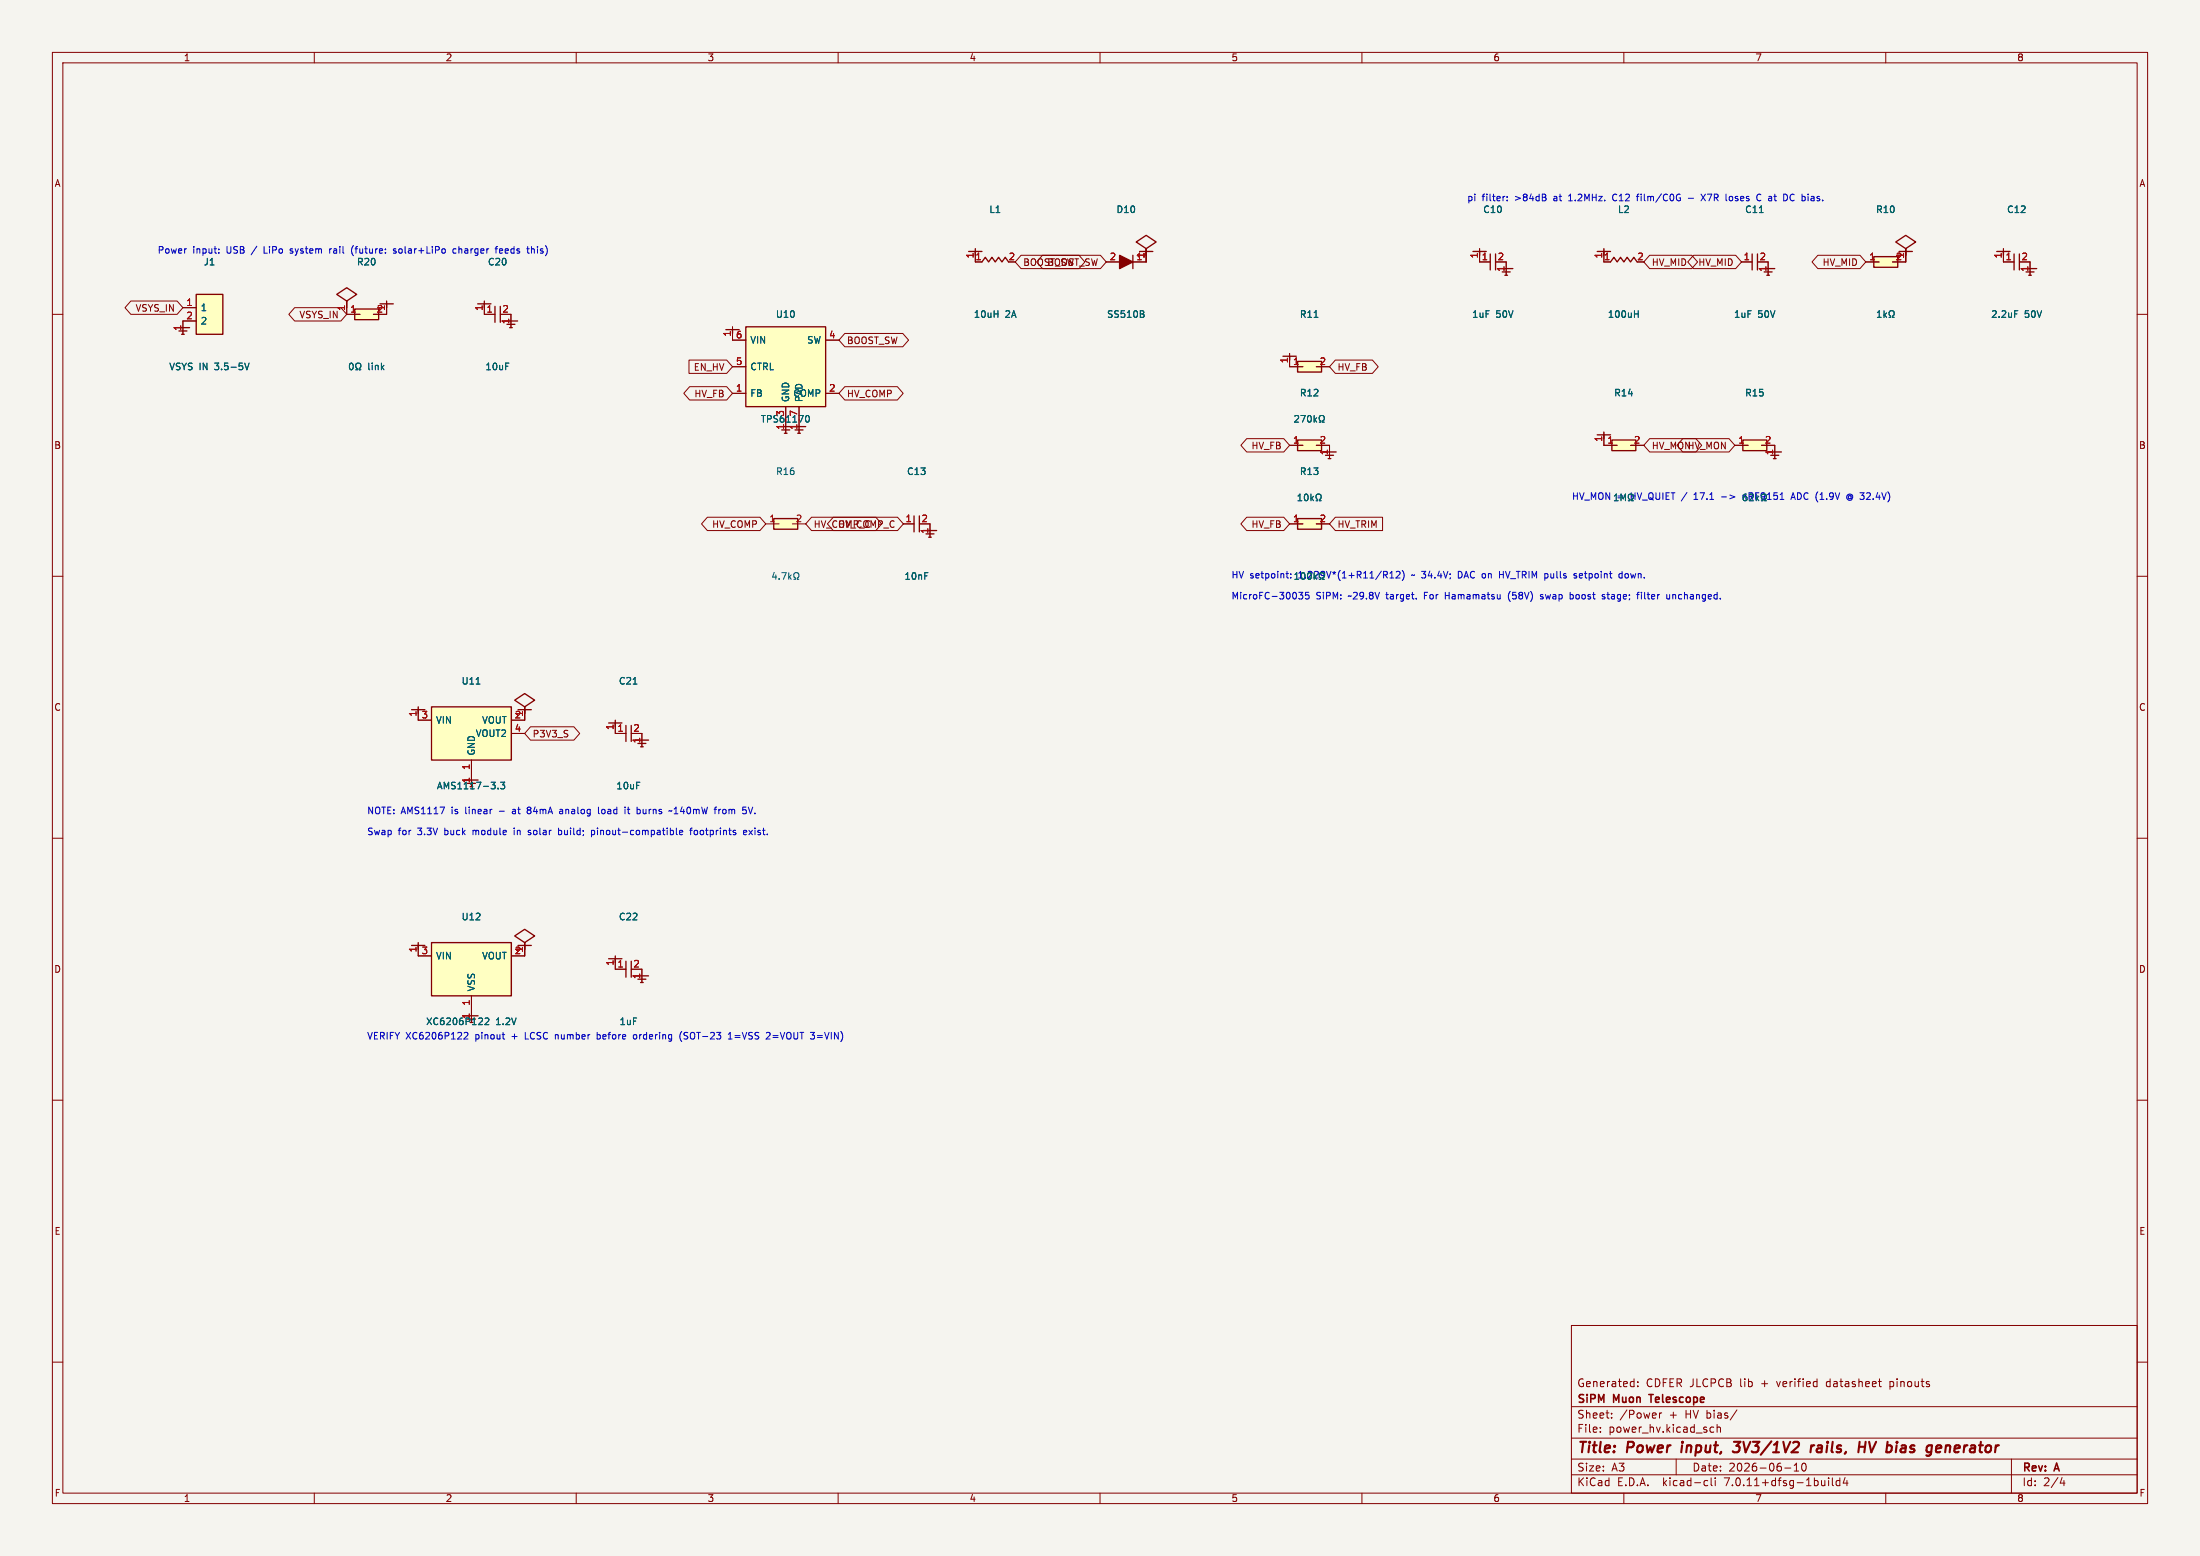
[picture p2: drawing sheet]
<svg xmlns="http://www.w3.org/2000/svg" width="420mm" height="297mm" viewBox="0 0 420 297" stroke-linecap="round" stroke-linejoin="round" font-family="sans-serif">
<path d="M0 0h420v297h-420z" fill="#f5f4ef" stroke="#f5f4ef" stroke-width=".19"/>
<g fill="none" stroke="#840000" stroke-width=".19">
<path d="M10 10h400v277h-400zM12 12h396v273h-396zM60 10v2M110 10v2M160 10v2M210 10v2M260 10v2M310 10v2M360 10v2M10 60h2M25 57.5h8.8l1.1 1.2-1.1 1.3h-8.8l-1.1-1.3zM34.9 58.7h2.6"/>
<path d="M56.2 58.7h8.9l1.1 1.3-1.1 1.3h-8.9l-1.1-1.3zM66.2 60h2.5M66.2 57.5v2.5M73.8 57.5v2.5h-2.5M92.5 57.5v2.5h2M95.5 60h2v2.5M186.2 47.5v2.5h1.3M194.9 48.7h11.1l1.1 1.3-1.1 1.3h-11.1l-1.1-1.3zM199 48.7h11.1l1.1 1.3-1.1 1.3h-11.1l-1.1-1.3zM211.2 50h2.5M218.8 47.5v2.5h-2.5M282.5 47.5v2.5h2"/>
<path d="M285.5 50h2v2.5M306.2 47.5v2.5h1.3M314.9 48.7h8.1l1.1 1.3-1.1 1.3h-8.1l-1.1-1.3zM323.3 48.7h8l1.2 1.3-1.2 1.3h-8l-1.1-1.3zM332.5 50h2M335.5 50h2v2.5M347 48.7h8.1l1.1 1.3-1.1 1.3h-8.1l-1.1-1.3zM356.2 50h2.5M363.8 47.5v2.5h-2.5M382.5 47.5v2.5h2M385.5 50h2v2.5M408 60h2"/>
<path d="M37.5 61.3h-2.6v2.5M131.5 68.7h7.2l1.1 1.3-1.1 1.3h-7.2zM131.6 73.8h7.1l1.1 1.3-1.1 1.3h-7.1l-1.1-1.3zM139.8 70h2.6M139.8 62.4v2.5h2.6M139.8 75.1h2.6M150 77.6v5.1M152.5 77.6v5.1M157.6 75.1h2.6M157.6 64.9h2.6M161.3 73.8h10l1.1 1.3-1.1 1.3h-10l-1.1-1.3zM161.3 63.6h11l1.2 1.3-1.2 1.3h-11l-1.1-1.3z"/>
<path d="M246.2 67.5v2.5h2.5M251.3 70h2.5M254.9 68.7h7.1l1.1 1.3-1.1 1.3h-7.1l-1.1-1.3zM135 98.7h10.1l1.1 1.3-1.1 1.3h-10.1l-1.1-1.3zM154.9 98.7h12.3l1.1 1.3-1.1 1.3h-12.3l-1.1-1.3zM159.1 98.7h12.2l1.2 1.3-1.2 1.3h-12.2l-1.1-1.3zM238 83.7h7.1l1.1 1.3-1.1 1.3h-7.1l-1.1-1.3zM238 98.7h7.1l1.1 1.3-1.1 1.3h-7.1l-1.1-1.3zM246.2 85h2.5M251.3 85h2.5v2.5M254.9 98.7h9v2.6h-9l-1.1-1.3zM306.2 82.5v2.5h2.5"/>
<path d="M311.3 85h2.5M314.9 83.7h8.9l1.1 1.3-1.1 1.3h-8.9l-1.1-1.3zM321.2 83.7h8.9l1.1 1.3-1.1 1.3h-8.9l-1.1-1.3zM331.2 85h2.5M336.3 85h2.5v2.5M10 110h2M146.2 100h2.5M151.3 100h2.5M172.5 100h2M175.5 100h2v2.5M246.2 100h2.5M251.3 100h2.5"/>
<path d="M408 110h2M79.8 134.9v2.6h2.6M97.6 140h2.6M100.2 134.9v2.6h-2.6M101.3 138.7h8.3l1.1 1.3-1.1 1.3h-8.3l-1.1-1.3zM117.5 137.5v2.5h2M120.5 140h2v2.5M10 160h2M90 145.1v5.1M408 160h2M79.8 179.9v2.6h2.6M100.2 179.9v2.6h-2.6"/>
<path d="M90 190.1v5.1M117.5 182.5v2.5h2M120.5 185h2v2.5M10 210h2M408 210h2M10 260h2M300 253h108v32h-108zM408 260h2M300 278.5h108M300 274.5h108M300 268.5h108M305.5 273.2v.2"/>
<path d="M305.5 272.5v.1M307.7 270.5v.2M307.7 269.8v.1M312.7 264.5v.2M312.7 263.8v.1M316.8 269.7v1M317.2 269.7l-.3 .1-.1 .2M320 278.5v3M326.6 273.3h.6M326.6 272.5h.6M327.8 272.5l.2-.1 .4 .1v.9M327.8 271.9v1.5"/>
<path d="M331.6 269.1l-1.3 1.9M342.5 279.7l.4-.4v1.5M344.2 279.4l.1-.1a.8 .8 0 0 1 .5 .7 .8 .8 0 0 1-.5 .8 1 1 0 0 1-.1-1.4zM358.6 263.7h.6M359 264.7h.2M360.8 263.7v1.5M360.8 264.6l.1 .1M360.9 263.7l-.1 .1M384 278.5v6.5M60 285v2M110 285v2M160 285v2"/>
<path d="M210 285v2M260 285v2M300 281.5h108M310 285v2M325.6 282.6l.4 .1M326 283.5l-.4 .1M326.7 282.1v1.3l.2 .2M327.4 282.1v.1M327.4 282.6v1M340.7 280.2h1.2M342.5 280.8h.9M349.1 282.1v.1"/>
<path d="M349.1 282.6v1M349.8 282.1v1.3l.2 .2M351.2 282.7l-.4-.1-.3 .3 .2 .6h.5M351.2 282.1v1.5M352.2 282l-.3 1.1h.9M352.6 282.6v1M360 285v2M393.7 282l-.4 1.1h.9M394 282.6v1"/>
</g>
<path d="M321.1 275.9l-.1 1.3M330.8 277l.3 .2h.5l.3-.2M331 275.2h1.3l-.8 .8 .5 .1M345.8 275.9l-.2 1.3M346.4 275.9l-.4 .1-.3 .3M347.6 275.9l-.6 .1M347.6 276.4h-.5a.4 .4 0 0 0-.3 .4 .4 .4 0 0 0 .3 .4h.4M354.9 276.2h1.1M356.2 275.2l-.3 2M356.8 275.2l.4 2 1-2M371.5 275.9l-.2 1.3M372.1 275.9l-.6 .2" fill="none" stroke="#840000" stroke-width=".4"/>
<path d="M314.8 266.2h.8" fill="none" stroke="#840000" stroke-width=".3"/>
<g fill="none" stroke="#840000" stroke-width=".25">
<path d="M37.5 56.2h5v7.6h-5zM66.2 57.5l1.9-1.3-1.9-1.3-1.9 1.3 1.9 1.3v1.2M67.7 59h4.6v2h-4.6zM72.5 58h2.6M73.8 58v.7M91.2 58h2.5M94.5 58.5v3M95.5 58.5v3M184.9 48h2.6M186.2 48v.7M187.5 50l.6-.9 .6 .9 .7-.9 .6 .9 .6-.9 .7 .9 .6-.9 .6 .9M216.3 48.7v2.6"/>
<path d="M217.5 48h2.6M218.8 47.5l1.9-1.3-1.9-1.3-1.9 1.3 1.9 1.3v1.2v-.7M281.2 48h2.5M284.5 48.5v3M285.5 48.5v3M286.3 51.3h2.5M286.8 51.9h1.5M287.3 52.5h.5M304.9 48h2.6M306.2 48v.7M307.5 50l.6-.9 .6 .9 .7-.9 .6 .9 .6-.9 .7 .9 .6-.9 .6 .9M334.5 48.5v3"/>
<path d="M335.5 48.5v3M336.3 51.3h2.5M336.8 51.9h1.5M337.3 52.5h.5M357.7 49h4.6v2h-4.6zM362.5 48h2.6M363.8 47.5l1.9-1.3-1.9-1.3-1.9 1.3 1.9 1.3v1.2v-.7M381.2 48h2.5M384.5 48.5v3M385.5 48.5v3M386.3 51.3h2.5M386.8 51.9h1.5"/>
<path d="M387.3 52.5h.5M33.6 62.5h2.6M34.2 63.2h1.5M34.7 63.8h.5M96.3 61.3h2.5M96.8 61.9h1.5M97.3 62.5h.5M138.6 62.9h2.5M139.8 62.9v.8M142.4 62.4h15.2v15.2h-15.2zM244.9 68h2.6M246.2 68v.7"/>
<path d="M247.7 69h4.6v2h-4.6zM147.7 99h4.6v2h-4.6zM149.2 82.1h1.6M149.7 82.7h.6M151.8 82.1h1.5M152.3 82.7h.5M174.5 98.5v3M175.5 98.5v3M247.7 99h4.6v2h-4.6zM247.7 84h4.6v2h-4.6zM252.5 86.3h2.6M253 86.9h1.6"/>
<path d="M253.6 87.5h.5M304.9 83h2.6M306.2 83v.7M307.7 84h4.6v2h-4.6zM332.7 84h4.6v2h-4.6zM337.5 86.3h2.6M338 86.9h1.6M338.6 87.5h.5M176.3 101.3h2.5M176.8 101.9h1.5M177.3 102.5h.5M78.6 135.5h2.5"/>
<path d="M79.8 135.5v.7M82.4 134.9h15.2v10.2h-15.2zM98.9 135.5h2.5M100.2 134.9l1.9-1.3-1.9-1.2-1.9 1.2 1.9 1.3v1.3v-.7M116.2 138h2.5M119.5 138.5v3M120.5 138.5v3M88.7 148.9h2.6M121.3 141.3h2.5M121.8 141.9h1.5M122.3 142.5h.5M82.4 179.9h15.2v10.2h-15.2z"/>
<path d="M100.2 179.9l1.9-1.3-1.9-1.2-1.9 1.2 1.9 1.3v1.3v-.7M78.6 180.5h2.5M79.8 180.5v.7M88.7 193.9h2.6M98.9 180.5h2.5M116.2 183h2.5M119.5 183.5v3M120.5 183.5v3M121.3 186.3h2.5M121.8 186.9h1.5M122.3 187.5h.5"/>
</g>
<g fill="#ffffc2" stroke="#ffffc2" stroke-width=".19">
<path d="M332.7 84h4.6v2h-4.6z"/>
<path d="M307.7 84h4.6v2h-4.6z"/>
<path d="M357.7 49h4.6v2h-4.6z"/>
<path d="M82.4 179.9h15.2v10.2h-15.2z"/>
<path d="M247.7 99h4.6v2h-4.6z"/>
<path d="M247.7 84h4.6v2h-4.6z"/>
<path d="M247.7 69h4.6v2h-4.6z"/>
<path d="M37.5 56.2h5v7.6h-5z"/>
<path d="M147.7 99h4.6v2h-4.6z"/>
<path d="M82.4 134.9h15.2v10.2h-15.2z"/>
<path d="M142.4 62.4h15.2v15.2h-15.2z"/>
<path d="M67.7 59h4.6v2h-4.6z"/>
</g>
<g fill="none" stroke="#006464" stroke-width=".19">
<path d="M218.1 59.9l.3 .3v.3l-.2 .1M218.2 59.4l.2 .2-.2 .3M312 59.9h.8M312.8 59.3v1.3M335.9 40.6h.7M358.4 59.7l.4-.4v1.3M359.7 59.3v1.3M360.2 59.7l-.5 .5M384.6 59.3h.6M46.7 69.3l.4 1.3 .5-1.3M66.8 69.4l.2-.1a.68 .68 0 0 1 .4 .6 .68 .68 0 0 1-.4 .7l-.3-.5zM67.9 70.6h.3v-.3a.54 .54 0 0 1-.3-.7 .54 .54 0 0 1 .8-.2l.2 .6-.3 .3v.3h.3"/>
<path d="M154 79.4l.1-.1a.68 .68 0 0 1 .4 .6 .68 .68 0 0 1-.4 .7l-.1-.1M247.2 79.4l.5-.1 .2 .4-.8 .9h.8M248.3 79.3h.9l-.6 1.3M249.7 79.4l.2-.1a.68 .68 0 0 1 .4 .6 .68 .68 0 0 1-.4 .7l-.3-.5zM250.9 60.6h.7M250.9 79.3v1.3M251.4 79.7l-.5 .5M358.4 60.6h.7M359.8 60.1l.4 .5M360.6 60.6h.3v-.3a.54 .54 0 0 1-.2-.7 .54 .54 0 0 1 .7-.2l.2 .6-.3 .3v.3h.3M247.8 95.6h.7M247.8 94.7l.4-.4v1.3"/>
<path d="M249.2 94.4l.1-.1a.68 .68 0 0 1 .4 .6 .68 .68 0 0 1-.4 .7 .84 .84 0 0 1-.1-1.2zM250.3 94.3v1.3M250.4 95.1l.4 .5M250.8 94.7l-.5 .5M251 80.1l.4 .5M251.2 95.6h.3v-.3a.54 .54 0 0 1-.2-.7 .54 .54 0 0 1 .7-.2l.2 .6-.3 .3v.3h.3M251.8 80.6h.3v-.3a.54 .54 0 0 1-.2-.7 .54 .54 0 0 1 .7-.2l.2 .6-.3 .3v.3h.3M309.9 95.2l.4-.9v1.3M310.8 95.6h.3M311 94.4l-.2 .3 .2 .6M333.2 94.3l-.3 .3-.1 .7 .1 .2 .4 .1M333.3 94.8l-.4 .1-.1 .1"/>
<path d="M147.8 109.2l-.3 1h.8M148.1 109.7v.9M148.8 110.5v.1M149.2 109.3h.9l-.6 1.3M150.6 109.3v1.3M150.7 110.1l.4 .5M151.1 109.7l-.5 .5M151.5 110.6h.3v-.3a.54 .54 0 0 1-.2-.7 .54 .54 0 0 1 .7-.2l.2 .6-.3 .3v.3h.3M247.2 110.6h.7M247.6 109.3l-.4 .4M90.9 130.6h.7M120.9 130.6h.7"/>
<path d="M95.1 150.5v.1M95.6 149.3h.8l-.5 .5 .4 .1v.6l-.2 .1-.5-.1M92.6 194.4l.5-.1 .2 .4-.8 .9h.8"/>
</g>
<path d="M213.7 48.7l2.6 1.3-2.6 1.3z" fill="#840000" stroke="#840000" stroke-width=".25"/>
<path d="M186.5 49.6h.7M186.5 48.7l.3-.4v1.3M306.5 49.6h.7M306.5 48.7l.3-.4v1.3" fill="none" stroke="#a90000" stroke-width=".19"/>
<g fill="none" stroke="#0000c2" stroke-width=".19">
<path d="M287.2 37.5h.1M287.7 38.2v.1M287.7 37.5v.2M294.9 37.7l.3 .2-.1 .3-.2 .1M295 37.1l.1 .2-.1 .3M299.5 38.3h.7M299.6 37.4h-.1M308.1 37.1l-.2 .5 .2 .7M312.4 37.5h.5M312.9 37.1l-.3 .1v1.1M320.6 37.8h.2l-.1 .5M322.3 37.8h1"/>
<path d="M324.7 37.1l.9 1.2M325.6 37.1l-.9 1.2M330.5 37.5h-.3l-.1 .2 .1 .5 .3 .1M335.6 37.1l.6 .1M336.2 38.2l-.6 .1M342.1 37.1a.68 .68 0 0 0-.4 .6 .68 .68 0 0 0 .4 .6M41.8 48.2v.1M41.8 47.5v.2M55.4 48.3h.1M55.6 47.5l-.2 .2 .2 .2M62.9 47.5v.8M63.3 47.5l-.4 .2"/>
<path d="M67.5 46.9a1.46 1.46 0 0 0 0 1.9M75.6 47.5h-.3l-.2 .2 .1 .1 .4 .2v.3h-.5M87.1 47.5h-.4l-.2 .2 .1 .6h.5M94.5 47.5h.5M95 47.1l-.3 .1v1.1M95.8 47.5l-.4 .2v.6h.4M96 47.8l-.6 .1M101.5 47.6l.3-.1 .2 .2M101.5 47.1v1.2M300.4 94.1v1.2M300.4 94.7h.7M301.1 94.1v1.2"/>
<path d="M301.6 94.1l.4 1.2 .4-1.2M302.5 95.5h1M303.8 95.3v-1.2l.4 .9 .4-.9v1.2M305.2 94.2l.3-.1a.43 .43 0 0 1 .5 .4v.4a.42 .42 0 0 1-.4 .4 .42 .42 0 0 1-.4-.4zM307.3 94.1v1.2l-.7-1.2v1.2M323.4 95.3h.7M323.5 94.4h-.1M328.6 94.8h1M332.8 94.5v.8M333.1 94.5l-.3 .1M341.9 95.3l.4-1.2 .4 1.2M342 95h.6"/>
<path d="M352.6 94.7a.59 .59 0 0 1 .5-.4 .59 .59 0 0 1 .6 .4M352.6 95.1a.6 .6 0 0 0 1 .2M353.4 94.7a.3 .3 0 0 0-.5 0 .3 .3 0 0 0 0 .4 .3 .3 0 0 0 .5 0M353.4 94.6v.5M353.7 95l-.2 .1h-.1M245.5 109.5h.5M245.7 110.1l.3 .2M246.4 110.2v.1M246.4 109.5v.2M247.9 113.1h.8l-.4 .4 .3 .2v.5l-.1 .1-.6-.1M249.9 113.1h-.6l-.1 .6 .2-.2 .4 .1 .1 .2v.4l-.2 .1-.5-.1M265.3 110.3h.8"/>
<path d="M265.3 109.4l.4-.3v1.2M266.5 109.2l.5-.1 .3 .3-.8 .9h.8M267.7 108.9a1.46 1.46 0 0 1 0 1.9M275.9 113.1v1.2M275.9 113.7h.7M278.7 109.1h-.3v1.2h.3M286.3 109.7h.7M288.3 112.9a1.46 1.46 0 0 0 0 1.9M294.5 113.5h-.3l-.1 .2 .5 .4M294.6 114.1l-.2 .2h-.3M299.7 113.5h.4l.3 .2-.2 .6h-.5M301 109.5h-.3l-.2 .2v.1l.5 .2v.3h-.5"/>
<path d="M305.9 113.7l.5 .4-.2 .2h-.3M306.3 113.5h-.3l-.1 .2M306.8 113.5h.4M309.7 109.5h-.4l-.2 .2 .1 .6h.5M309.7 109.1v1.2M312.4 113.5h.5M312.9 113.1l-.3 .1v1.1M313.4 113.1v.1M313.4 113.5v.8M318.2 114.1l.2 .2 .3-.1M318.7 113.5v.8M319.3 113.5v.8"/>
<path d="M319.7 113.5l-.4 .1M98 154.5h-.1M98 154.8l-.2 .2 .2 .3M98.2 158.1v.1M98.2 158.5v.8M100.8 159.3h.4M100.9 154.6l-.3 .2v.3l.2 .2h.3M100.9 154.6h.2M101.1 154.1h-.2l-.3 .2 .3 .3M101.2 158.5l-.4 .2 .1 .1 .3 .1M106.6 158.5h.4l.2 .1M106.6 158.1v1.2"/>
<path d="M106.9 154.5h.5M107.2 159.2l-.2 .1h-.4M107.4 154.8h-.4l-.2 .2 .2 .3h.4M112.9 158.5h.4l.2 .2-.1 .6h-.5M112.9 158.5v1.3M114.2 154.1v1l.2 .2M115 154.5l-.1 .2 .1 .6M119.3 154.1v.1M119.8 154.5h.4M119.9 154.1v1l.3 .2M122.2 154.6v.6M128.3 154.7l-.1 .1"/>
<path d="M128.7 155.3h.7M128.7 154.4l.4-.3v1.2M129.1 158.1v1l.2 .2M129.7 158.9l.6-.1v-.3h-.4l-.2 .2 .1 .6h.5M131.7 158.5h.4M132.1 158.1l-.3 .1v1.1M132.8 158.5l-.3 .2v.4l.3 .2M137.6 154.5h-.3M141.9 158.9l.6-.1v-.3h-.4l-.2 .2 .1 .6h.5M142.9 154.1l.4 1.2 .4-1.2M143 158.5l.6 .8M143.6 158.5l-.6 .8"/>
<path d="M88.6 197.2l.5-.1 .2 .3-.8 .9h.8M95.9 197.5h.4M96.2 198.3h.1M114 198.3h.4M114 197.1v1.2M114.4 197.5h-.4M121.4 197.5h-.3l-.2 .2 .1 .5 .1 .1h.3M130.2 196.9a1.46 1.46 0 0 0 0 1.9M139 198.3h.8M139 197.4l.4-.3v1.2M146.5 197.1h.4l.1 .3-.8 .9h.8M156 197.7h1"/>
<path d="M156 198h1"/>
</g>
<g font-size="2.8" fill="#840000">
<text x="301" y="277.9">Title:</text>
<text x="310.6" y="277.9">Power</text>
<text x="321.8" y="277.9">input,</text>
<text x="332.6" y="277.9">3V3/1V2</text>
<text x="348.1" y="277.9">rails,</text>
<text x="358" y="277.9">HV bias</text>
<text x="372.7" y="277.9">generator</text>
</g>
<g font-size="2.1" fill="#840000">
<text x="301" y="268.2">SiPM</text>
<text x="301" y="265">Generated:</text>
<text x="308.1" y="268.2">Muon</text>
<text x="314.2" y="265">CDFER JLCPCB</text>
<text x="315.6" y="268.2">Telescope</text>
<text x="332.3" y="265">lib</text>
<text x="336.5" y="265">+</text>
<text x="339.6" y="265">verified</text>
<text x="349.2" y="265">datasheet</text>
<text x="361.4" y="265">pinouts</text>
<text x="301" y="273.7">File:</text>
<text x="301" y="271">Sheet:</text>
<text x="307.1" y="273.7">power_hv.kicad_sch</text>
<text x="309.2" y="271">/Power</text>
<text x="318.7" y="271">+</text>
<text x="321.9" y="271">HV bias/</text>
<text x="301" y="281.1">Size:</text>
<text x="307.6" y="281.1">A3</text>
<text x="323" y="281.1">Date:</text>
<text x="330" y="281.1">2026-06-10</text>
<text x="386" y="281.3">Rev:</text>
<text x="392.4" y="281.3">A</text>
<text x="301" y="283.9">KiCad</text>
<text x="308.7" y="283.9">E.D.A.</text>
<text x="317.6" y="283.9">kicad-cli</text>
<text x="329.5" y="283.9">7.0.11+dfsg-1build4</text>
<text x="386" y="283.9">Id:</text>
<text x="390.1" y="283.9">2/4</text>
</g>
<g font-size="1.8" fill="#840000">
<text x="35" y="11.9">1</text>
<text x="85" y="11.9">2</text>
<text x="135" y="11.9">3</text>
<text x="185" y="11.9">4</text>
<text x="235" y="11.9">5</text>
<text x="285" y="11.9">6</text>
<text x="335" y="11.9">7</text>
<text x="385" y="11.9">8</text>
<text x="10.3" y="35.9">A</text>
<text x="408.3" y="35.9">A</text>
<text x="195.2" y="51">BOOST_SW</text>
<text x="199.8" y="51">BOOST_SW</text>
<text x="315.2" y="51">HV_MID</text>
<text x="324.1" y="51">HV_MID</text>
<text x="347.8" y="51">HV_MID</text>
<text x="25.8" y="59.7">VSYS_IN</text>
<text x="57.1" y="61">VSYS_IN</text>
<text x="161.6" y="65.9">BOOST_SW</text>
<text x="132.3" y="71">EN_HV</text>
<text x="255.2" y="71">HV_FB</text>
<text x="132.5" y="76">HV_FB</text>
<text x="161.6" y="76">HV_COMP</text>
<text x="10.3" y="85.9">B</text>
<text x="238.8" y="86">HV_FB</text>
<text x="315.2" y="86">HV_MONHV_MON</text>
<text x="408.2" y="85.9">B</text>
<text x="135.8" y="101">HV_COMP</text>
<text x="155.2" y="101">HV_COMP_C</text>
<text x="159.9" y="101">HV_COMP_C</text>
<text x="238.8" y="101">HV_FB</text>
<text x="255.2" y="101">HV_TRIM</text>
<text x="10.3" y="135.9">C</text>
<text x="408.2" y="135.9">C</text>
<text x="101.6" y="141">P3V3_S</text>
<text x="10.3" y="185.9">D</text>
<text x="408.2" y="185.9">D</text>
<text x="10.3" y="235.9">E</text>
<text x="408.3" y="235.9">E</text>
<text x="10.3" y="285.9">F</text>
<text x="35" y="286.9">1</text>
<text x="85" y="286.9">2</text>
<text x="135" y="286.9">3</text>
<text x="185" y="286.9">4</text>
<text x="235" y="286.9">5</text>
<text x="285" y="286.9">6</text>
<text x="335" y="286.9">7</text>
<text x="385" y="286.9">8</text>
<text x="408.3" y="285.9">F</text>
</g>
<g font-size="1.8" fill="#006464">
<text x="188.8" y="40.9">L1</text>
<text x="213.1" y="40.9">D10</text>
<text x="283.1" y="40.9">C10</text>
<text x="308.8" y="40.9">L2</text>
<text x="333.1" y="40.9">C11</text>
<text x="358.1" y="40.9">R10</text>
<text x="383.1" y="40.9">C12</text>
<text x="38.8" y="50.9">J1</text>
<text x="68.1" y="50.9">R20</text>
<text x="93.1" y="50.9">C20</text>
<text x="38.2" y="59.6">1</text>
<text x="38.2" y="62.1">2</text>
<text x="143.1" y="65.8">VIN</text>
<text x="148" y="60.9">U10</text>
<text x="154" y="65.8">SW</text>
<text x="185.8" y="60.9">10uH</text>
<text x="191.9" y="60.9">2A</text>
<text x="211.2" y="60.9">SS510B</text>
<text x="248.1" y="60.9">R11</text>
<text x="280.9" y="60.9">1uF</text>
<text x="285.6" y="60.9">50V</text>
<text x="306.8" y="60.9">100uH</text>
<text x="330.9" y="60.9">1uF</text>
<text x="335.6" y="60.9">50V</text>
<text x="380" y="60.9">2.2uF</text>
<text x="386.5" y="60.9">50V</text>
<text x="32.2" y="70.9">VSYS IN</text>
<text x="41.1" y="70.9">3.5-5V</text>
<text x="70.2" y="70.9">link</text>
<text x="92.6" y="70.9">10uF</text>
<text x="143.1" y="70.9">CTRL</text>
<text x="143.1" y="75.9">FB</text>
<text x="150.9" y="76.9" transform="rotate(-90 150.9 76.9)">GND</text>
<text x="151.3" y="75.9">COMP</text>
<text x="153.4" y="76.9" transform="rotate(-90 153.4 76.9)">PAD</text>
<text x="248.1" y="75.9">R12</text>
<text x="308.1" y="75.9">R14</text>
<text x="333.1" y="75.9">R15</text>
<text x="145.2" y="80.9">TPS61170</text>
<text x="148.1" y="90.9">R16</text>
<text x="173.1" y="90.9">C13</text>
<text x="248.1" y="90.9">R13</text>
<text x="308.7" y="95.6">=</text>
<text x="311.4" y="95.6">HV_QUIET /</text>
<text x="333.6" y="95.6">nRF9151</text>
<text x="172.6" y="110.9">10nF</text>
<text x="248" y="110.6">1.229V*(1+R11/R12)</text>
<text x="88" y="130.9">U11</text>
<text x="118.1" y="130.9">C21</text>
<text x="83.1" y="138.3">VIN</text>
<text x="90.7" y="140.9">VOUT2</text>
<text x="91.9" y="138.3">VOUT</text>
<text x="89.7" y="149.6" transform="rotate(-90 89.7 149.6)">1</text>
<text x="90.9" y="144.3" transform="rotate(-90 90.9 144.3)">GND</text>
<text x="83.3" y="150.9">AMS1117-3.3</text>
<text x="117.6" y="150.9">10uF</text>
<text x="88" y="175.9">U12</text>
<text x="118.1" y="175.9">C22</text>
<text x="83.1" y="183.3">VIN</text>
<text x="91.9" y="183.3">VOUT</text>
<text x="90.9" y="189.3" transform="rotate(-90 90.9 189.3)">VSS</text>
<text x="81.3" y="195.9">XC6206P122</text>
<text x="94.6" y="195.9">1.2V</text>
<text x="118.2" y="195.9">1uF</text>
</g>
<g font-size="1.8" fill="#0000c2">
<text x="280" y="38.6">pi</text>
<text x="282.9" y="38.6">filter:</text>
<text x="289.3" y="38.6">&gt;84dB</text>
<text x="296.9" y="38.6">at</text>
<text x="299.9" y="38.6">1.2MHz.</text>
<text x="308.5" y="38.6">C12</text>
<text x="313.4" y="38.6">film/C0G</text>
<text x="326.1" y="38.6">X7R</text>
<text x="330.9" y="38.6">loses</text>
<text x="337.1" y="38.6">C at</text>
<text x="342.6" y="38.6">DC bias.</text>
<text x="30" y="48.6">Power</text>
<text x="36.8" y="48.6">input:</text>
<text x="43.3" y="48.6">USB</text>
<text x="48.3" y="48.6">/</text>
<text x="50.8" y="48.6">LiPo</text>
<text x="56.1" y="48.6">system</text>
<text x="63.8" y="48.6">rail</text>
<text x="68.1" y="48.6">(future:</text>
<text x="76.4" y="48.6">solar+LiPo</text>
<text x="88" y="48.6">charger</text>
<text x="96.3" y="48.6">feeds</text>
<text x="102.6" y="48.6">this)</text>
<text x="323.9" y="95.6">17.1</text>
<text x="329.3" y="95.6">-&gt;</text>
<text x="343.1" y="95.6">ADC (1.9V</text>
<text x="354" y="95.6">@ 32.4V)</text>
<text x="235" y="110.6">HV setpoint:</text>
<text x="269.8" y="110.6">~ 34.4V;</text>
<text x="279" y="110.6">DAC on</text>
<text x="287.3" y="110.6">HV_TRIM pulls</text>
<text x="302" y="110.6">setpoint</text>
<text x="310.8" y="110.6">down.</text>
<text x="235" y="114.6">MicroFC-30035</text>
<text x="251.2" y="114.6">SiPM:</text>
<text x="257.5" y="114.6">~29.8V</text>
<text x="264.9" y="114.6">target.</text>
<text x="272.3" y="114.6">For</text>
<text x="276.5" y="114.6">Hamamatsu</text>
<text x="288.8" y="114.6">(58V)</text>
<text x="295.1" y="114.6">swap</text>
<text x="301" y="114.6">boost</text>
<text x="307.3" y="114.6">stage;</text>
<text x="314.3" y="114.6">filter</text>
<text x="320" y="114.6">unchanged.</text>
<text x="70" y="155.6">NOTE: AMS1117</text>
<text x="86.3" y="155.6">is</text>
<text x="89.1" y="155.6">linear</text>
<text x="95.7" y="155.6">-</text>
<text x="98.5" y="155.6">at</text>
<text x="101.5" y="155.6">84mA</text>
<text x="107.9" y="155.6">analog</text>
<text x="115.5" y="155.6">load</text>
<text x="120.8" y="155.6">it</text>
<text x="123.3" y="155.6">burns</text>
<text x="129.7" y="155.6">~140mW</text>
<text x="138.5" y="155.6">from</text>
<text x="144.1" y="155.6">5V.</text>
<text x="70" y="159.6">Swap</text>
<text x="76" y="159.6">for</text>
<text x="79.8" y="159.6">3.3V</text>
<text x="85.1" y="159.6">buck</text>
<text x="90.7" y="159.6">module</text>
<text x="98.8" y="159.6">in</text>
<text x="101.7" y="159.6">solar</text>
<text x="107.6" y="159.6">build;</text>
<text x="114.1" y="159.6">pinout-compatible</text>
<text x="133.3" y="159.6">footprints</text>
<text x="143.6" y="159.6">exist.</text>
<text x="70" y="198.6">VERIFY XC6206P122</text>
<text x="90.8" y="198.6">pinout</text>
<text x="97.9" y="198.6">+</text>
<text x="100.7" y="198.6">LCSC number</text>
<text x="114.8" y="198.6">before</text>
<text x="122" y="198.6">ordering</text>
<text x="131" y="198.6">(SOT-23</text>
<text x="140.5" y="198.6">1=VSS</text>
<text x="148" y="198.6">2=VOUT</text>
<text x="156.7" y="198.6">3=VIN)</text>
</g>
<g font-size="1.8" fill="#a90000">
<text x="185.9" y="49.4" transform="rotate(-90 185.9 49.4)">1</text>
<text x="192.5" y="49.7">2</text>
<text x="211.8" y="49.7">2</text>
<text x="216.8" y="49.7">1</text>
<text x="218.6" y="49.4" transform="rotate(-90 218.6 49.4)">1</text>
<text x="282.2" y="49.4" transform="rotate(-90 282.2 49.4)">1</text>
<text x="282.8" y="49.7">1</text>
<text x="285.8" y="49.7">2</text>
<text x="287.3" y="52" transform="rotate(-90 287.3 52)">1</text>
<text x="305.9" y="49.4" transform="rotate(-90 305.9 49.4)">1</text>
<text x="312.5" y="49.7">2</text>
<text x="332.8" y="49.7">1</text>
<text x="335.8" y="49.7">2</text>
<text x="337.3" y="52" transform="rotate(-90 337.3 52)">1</text>
<text x="356.8" y="49.7">1</text>
<text x="363.6" y="49.4" transform="rotate(-90 363.6 49.4)">1</text>
<text x="382.2" y="49.4" transform="rotate(-90 382.2 49.4)">1</text>
<text x="382.8" y="49.7">1</text>
<text x="385.8" y="49.7">2</text>
<text x="387.3" y="52" transform="rotate(-90 387.3 52)">1</text>
<text x="35.5" y="58.5">1</text>
<text x="65.9" y="59.4" transform="rotate(-90 65.9 59.4)">1</text>
<text x="66.8" y="59.7">1</text>
<text x="73.6" y="59.4" transform="rotate(-90 73.6 59.4)">1</text>
<text x="92.2" y="59.4" transform="rotate(-90 92.2 59.4)">1</text>
<text x="92.8" y="59.7">1</text>
<text x="95.8" y="59.7">2</text>
<text x="34.7" y="63.2" transform="rotate(-90 34.7 63.2)">1</text>
<text x="35.5" y="61">2</text>
<text x="97.3" y="62" transform="rotate(-90 97.3 62)">1</text>
<text x="139.6" y="64.4" transform="rotate(-90 139.6 64.4)">1</text>
<text x="140.4" y="64.7">6</text>
<text x="158.2" y="64.7">4</text>
<text x="140.4" y="69.7">5</text>
<text x="245.9" y="69.4" transform="rotate(-90 245.9 69.4)">1</text>
<text x="246.8" y="69.7">1</text>
<text x="251.8" y="69.7">2</text>
<text x="140.4" y="74.8">1</text>
<text x="158.2" y="74.8">2</text>
<text x="149.7" y="82.1" transform="rotate(-90 149.7 82.1)">1</text>
<text x="149.7" y="79.6" transform="rotate(-90 149.7 79.6)">3</text>
<text x="152.3" y="82.1" transform="rotate(-90 152.3 82.1)">1</text>
<text x="152.3" y="79.6" transform="rotate(-90 152.3 79.6)">7</text>
<text x="246.8" y="84.7">1</text>
<text x="251.8" y="84.7">2</text>
<text x="253.6" y="87" transform="rotate(-90 253.6 87)">1</text>
<text x="305.9" y="84.4" transform="rotate(-90 305.9 84.4)">1</text>
<text x="306.8" y="84.7">1</text>
<text x="311.8" y="84.7">2</text>
<text x="331.8" y="84.7">1</text>
<text x="336.8" y="84.7">2</text>
<text x="338.6" y="87" transform="rotate(-90 338.6 87)">1</text>
<text x="146.8" y="99.7">1</text>
<text x="151.8" y="99.7">2</text>
<text x="172.8" y="99.7">1</text>
<text x="175.8" y="99.7">2</text>
<text x="177.3" y="102" transform="rotate(-90 177.3 102)">1</text>
<text x="246.8" y="99.7">1</text>
<text x="251.8" y="99.7">2</text>
<text x="79.6" y="136.9" transform="rotate(-90 79.6 136.9)">1</text>
<text x="80.4" y="137.2">3</text>
<text x="99.9" y="136.9" transform="rotate(-90 99.9 136.9)">1</text>
<text x="98.2" y="139.7">4</text>
<text x="117.2" y="139.4" transform="rotate(-90 117.2 139.4)">1</text>
<text x="117.8" y="139.7">1</text>
<text x="120.8" y="139.7">2</text>
<text x="122.3" y="142" transform="rotate(-90 122.3 142)">1</text>
<text x="89.7" y="147.1" transform="rotate(-90 89.7 147.1)">1</text>
<text x="79.6" y="181.9" transform="rotate(-90 79.6 181.9)">1</text>
<text x="80.4" y="182.2">3</text>
<text x="99.9" y="181.9" transform="rotate(-90 99.9 181.9)">1</text>
<text x="117.2" y="184.4" transform="rotate(-90 117.2 184.4)">1</text>
<text x="117.8" y="184.7">1</text>
<text x="120.8" y="184.7">2</text>
<text x="122.3" y="187" transform="rotate(-90 122.3 187)">1</text>
<text x="89.7" y="194.6" transform="rotate(-90 89.7 194.6)">1</text>
<text x="89.7" y="192.1" transform="rotate(-90 89.7 192.1)">1</text>
</g>
</svg>
